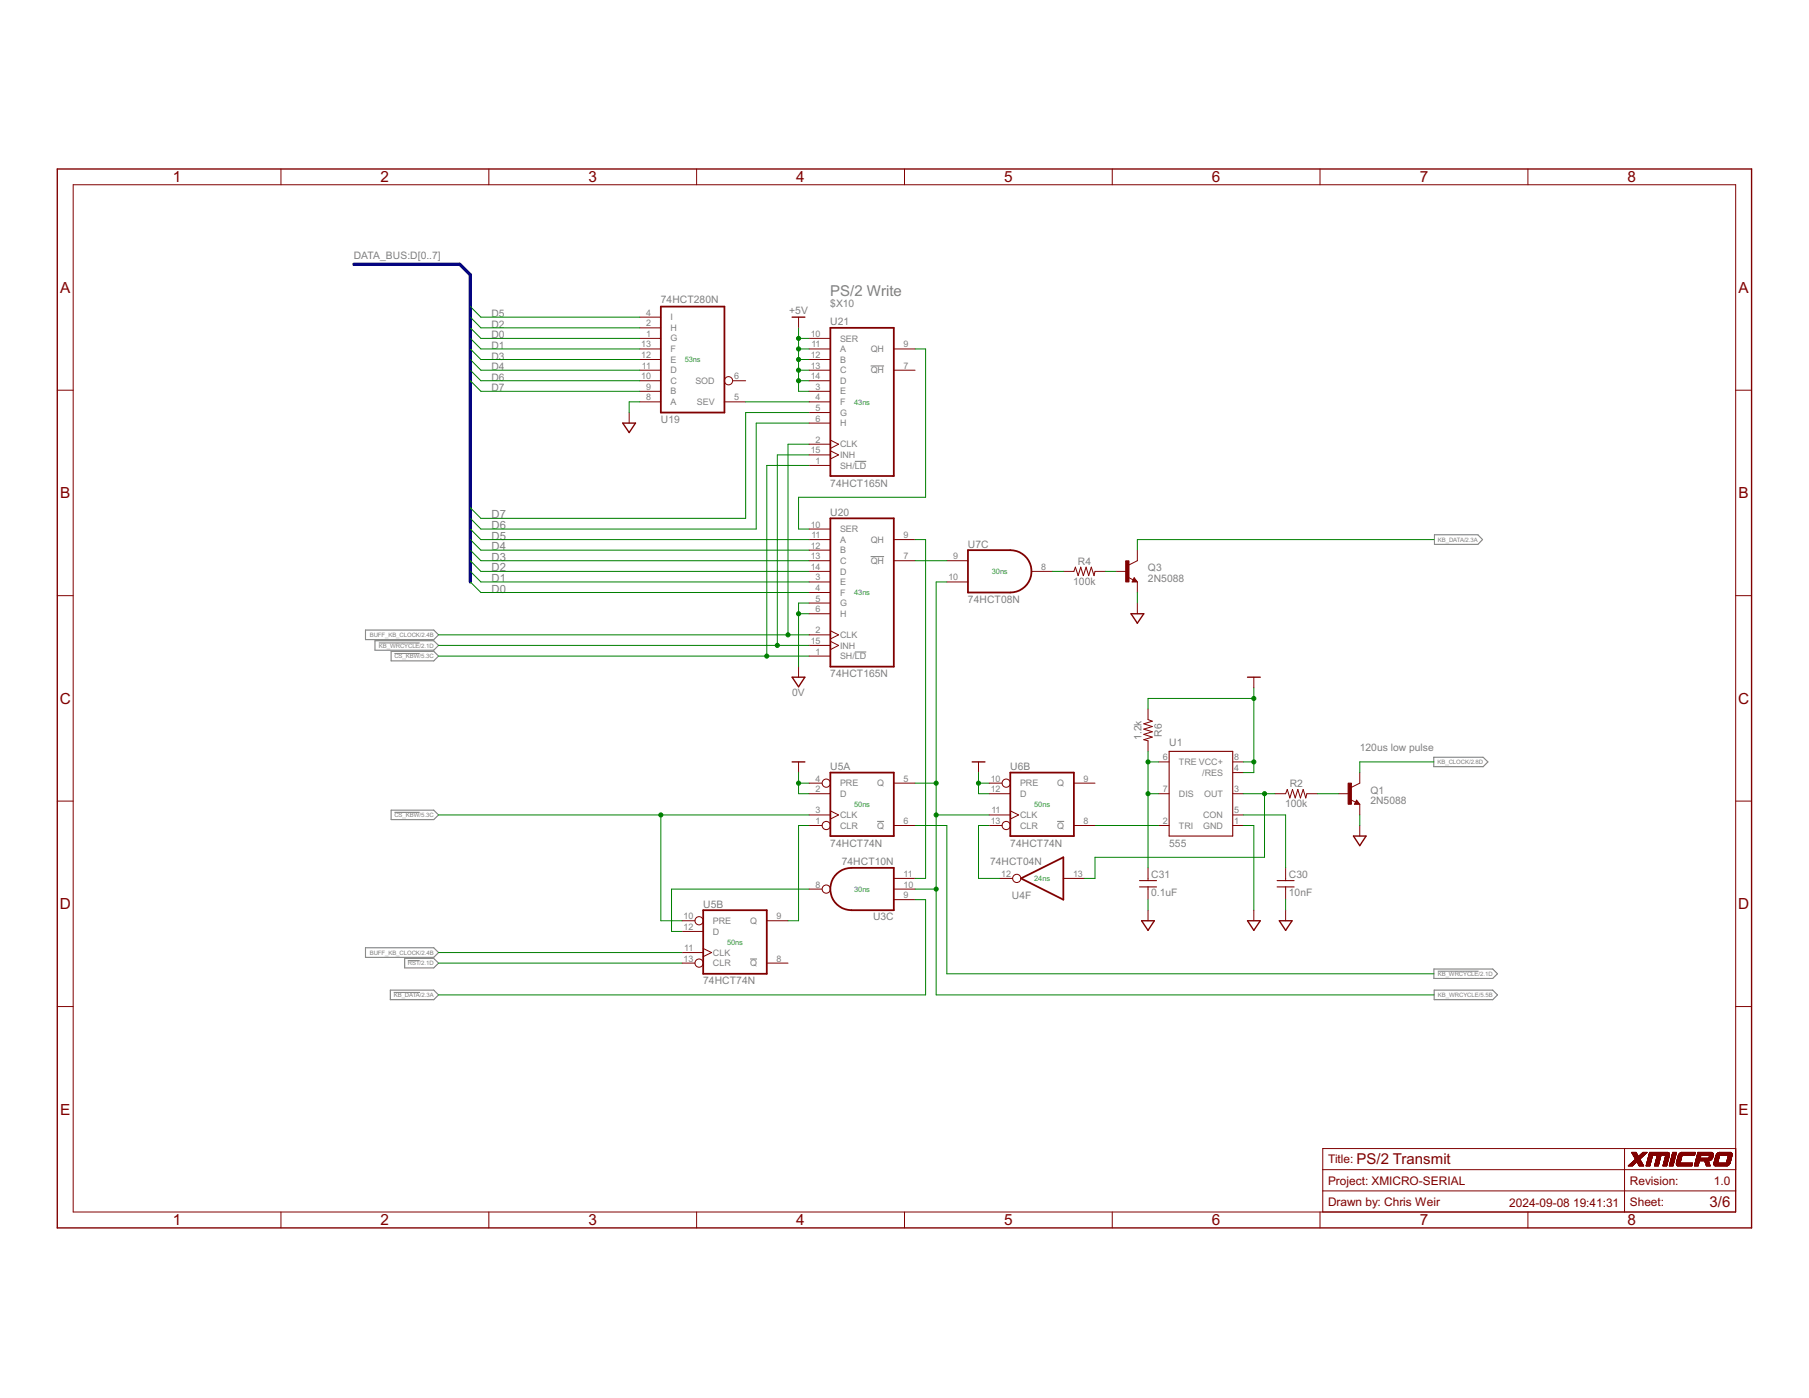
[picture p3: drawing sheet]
<svg xmlns="http://www.w3.org/2000/svg" width="279mm" height="216mm" viewBox="0 0 279 216" stroke-linecap="round" stroke-linejoin="round" font-family="sans-serif">
<g fill="none" stroke="#808080" stroke-width=".15">
<path d="M134.5 56.5h2M132 71.2h1.8M58.5 99.3h6.3M134.5 86h2M60.9 100.9h3.9M132 100.7h1.8M60.9 125.5h3.9M135.5 126.9h1M163.3 126.9h1.1M60.8 153.3h4.1M63 148.4h1.8M115.8 148.1h1.1"/>
<path d="M222.1 150h6.3"/>
</g>
<path d="M56.5 97.3h10.5l.7 .7-.7 .8h-10.5zM57.9 99h9.1l.7 .7-.7 .7h-9.1zM221.6 82.6h6.7l.7 .7-.7 .8h-6.7zM60.4 100.6h6.6l.7 .7-.7 .8h-6.6zM221.4 116.9h7.7l.7 .8-.7 .7h-7.7zM60.4 125.1h6.6l.7 .8-.7 .7h-6.6zM56.5 146.4h10.5l.7 .7-.7 .7h-10.5zM60.3 152.9h6.7l.7 .7-.7 .8h-6.7zM62.5 148h4.5l.7 .7-.7 .8h-4.5zM221.5 149.6h9l.8 .8-.8 .7h-9zM221.5 152.9h9l.8 .7-.8 .8h-9z" fill="none" stroke="#808080" stroke-width=".17"/>
<path d="M102.1 47.3h9.8v16.4h-9.8zM128.2 50.6h9.8v22.9h-9.8zM128.2 80.1h9.8v22.9h-9.8zM149.5 85h6.5a3.3 3.3 0 0 1 3.3 3.2 3.3 3.3 0 0 1-3.3 3.3h-6.5zM128.2 119.3h9.8v9.8h-9.8zM156 119.3h9.9v9.8h-9.9zM129.3 134.9a3.2 3.2 0 0 1 2.2-.9h6.5v6.6h-6.5a3.3 3.3 0 0 1-3-2.1 3.3 3.3 0 0 1 .8-3.6zM157.7 135.7l6.5-3.3v6.5zM108.6 140.6h9.8v9.8h-9.8z" fill="none" stroke="#800000" stroke-width=".28"/>
<g fill="none" stroke="#800000" stroke-width=".15">
<path d="M11.3 28.5h256.8v158.7h-256.8zM43.4 26.1v2.4M75.5 26.1v2.4M107.6 26.1v2.4M139.7 26.1v2.4M171.8 26.1v2.4M203.9 26.1v2.4M236 26.1v2.4M98.8 52.3h3.3M98.8 50.6h3.3M98.8 49h3.3M98.8 58.8h3.3"/>
<path d="M98.8 57.2h3.3M98.8 55.5h3.3M98.8 53.9h3.3M113.2 58.8h2M123.3 49v1.6M125 52.3h3.2M125 58.8h3.2M125 57.2h3.2M125 55.5h3.2M125 53.9h3.2M138 57.2h3.3M138 53.9h3.3"/>
<path d="M8.8 60.3h2.5M97.2 63.7v1.6M98.8 62.1h3.3M98.8 60.4h3.3M111.9 62.1h3.3M125 62.1h3.2M125 60.4h3.2M125 71.9h3.2M125 68.6h3.2M125 63.7h3.2M125 65.3h3.2M125 70.3h3.2"/>
<path d="M128.2 68l1.3 .6-1.3 .7M128.2 69.6l1.3 .7-1.3 .6M268.1 60.3h2.4M8.8 92h2.5M125 89.9h3.2M125 88.2h3.2M125 98h3.2M125 91.5h3.2M125 93.1h3.2M125 94.8h3.2M125 86.6h3.2M125 83.3h3.2"/>
<path d="M125 81.7h3.2M125 85h3.2M125 99.7h3.2M128.2 97.4l1.3 .6-1.3 .7M128.2 99l1.3 .7-1.3 .6M138 86.6h3.3M138 83.3h3.3M146.2 89.9h3.3M146.2 86.6h3.3M159.3 88.2h3.3M164.2 88.2h1.7l.2-.6 .4 1.3 .4-1.3 .4 1.3 .4-1.3 .4 1.3 .5-1.3 .4 1.3 .1-.7h1.7M172.4 88.2h1.6"/>
<path d="M174.2 89.2l.8 .4M175.2 89.2l.5 .7h-.8zM175.7 85v1.6l-1.3 .6M175.7 89.9v1.6M175.7 93.1v1.7M268.1 92h2.4M123.3 103v1.6M123.3 117.7v1.6M125 101.3h3.2M151.1 117.7v1.6M177.3 109.5v1.6l.7 .3-1.3 .4 1.3 .4-1.3 .4 1.3 .4-1.3 .4 1.3 .4-1.3 .4 .6 .2v1.6M178.9 117.7h1.7"/>
<path d="M190.4 117.7h1.6M190.4 119.3h1.6M193.7 104.6v1.6M210 119.3v1.6l-1.3 .7M8.8 123.7h2.5M125 122.6h3.2M125 127.5h2M125 125.9h3.2M125 120.9h2M125 137.3h2M128.2 125.2l1.3 .7-1.3 .6M138 127.5h3.3"/>
<path d="M138 120.9h3.3M138 135.7h3.3M138 138.9h3.3M138 137.3h3.3M152.8 122.6h3.2M152.8 127.5h2M152.8 125.9h3.2M152.8 120.9h2M154.4 135.7h2M156 125.2l1.3 .7-1.3 .6M164.2 135.7h3.3M165.9 127.5h3.2"/>
<path d="M165.9 120.9h3.2M177.3 134v2M177.3 137v1.9M178.9 122.6h1.7M178.9 127.5h1.7M190.4 122.6h1.6M190.4 127.5h1.6M190.4 125.9h1.6M196.9 122.6h1.7l.2-.7 .4 1.3 .4-1.3 .4 1.3 .4-1.3 .5 1.3 .4-1.3 .4 1.3 .1-.6h1.7M198.6 134v2M198.6 137v1.9M206.8 122.6h1.6"/>
<path d="M208.6 123.5l.8 .4M209.5 123.6l.5 .6h-.8zM210 124.2v1.7M210 127.5v1.6M268.1 123.7h2.4M8.8 155.4h2.5M105.3 148.7h2M105.3 143.8h3.3M105.3 147.1h3.3M105.3 142.2h2M108.6 146.5l1.3 .6-1.3 .6M118.4 148.7h3.3"/>
<path d="M118.4 142.2h3.3M177.3 140.6v1.6M193.7 140.6v1.6M198.6 140.6v1.6M268.1 155.4h2.4M250.9 177.4v9.8M251.7 179.9h.6M251.9 179.7h.7M252 178h.7M252.1 178h.6M252.1 178.1h.7M252.1 178.2h.7"/>
<path d="M252.1 179.5h.7M252.2 178.2h.6M252.2 178.3h.7M252.2 179.4h1.3M252.2 178.4h.7M252.2 180h-.6M252.2 179.4h1.2M252.3 179.9h-.7M252.3 178.4h.6M252.3 179.3h1.1M252.3 178.5h.7M252.3 179.9h-.6"/>
<path d="M252.3 178.6h.7M252.4 179.2h1M252.4 178.6h1.3M252.4 179.8h-.7M252.4 179.8h-.6M252.4 178.7h1.2M252.5 179.2h.8M252.5 179.7h-.7M252.5 178.8h1M252.5 179.1h.8M252.5 178.8h.9M252.5 178.9h.9"/>
<path d="M252.5 179.7h-.6M252.6 179.6h-.7M252.6 179h.7M252.6 179.6h-.6M252.7 179.5l-.7 .1M252.7 179.5h-.6M252.8 179.4l-.7 .1M252.8 179.4l.7 .1M252.9 179.5h.6M252.9 179.5l.7 .1M252.9 179.6h.7M253 179.7h.6"/>
<path d="M253 179.7h.7M253 179.8h.7M253.1 179.9h.6M253.1 179.9h.7M253.1 178.6h.6M253.1 180h.7M253.3 179h-.7M253.3 178.4h.7M253.4 178.9h-.8M253.6 178.2h.6M253.6 178.7h-1.2M253.7 178h.6"/>
<path d="M253.8 178.5l-.7 .1M253.8 178.5h-.6M253.9 178.5h-.7M253.9 178.4h-.6M254 178.4h-.7M254 178.3h-.6M254.1 178.3h-.7M254.1 178.2h-.7M254.2 178.2h-.7M254.2 178.1h-.6M254.3 179.9h.5M254.3 179.9h.6"/>
<path d="M254.3 179.8h.6M254.3 178.1h-.7M254.3 179.7h.6M254.4 179.6h.5M254.4 179.5h.6M254.4 178h-.7M254.4 179.4h.6M254.4 179.3h.6M254.4 179.2h.6M254.5 179.2h.5M254.5 179.1h.6M254.5 179h.6"/>
<path d="M254.5 178.9h.6M254.6 178.9h.5M254.6 178.8h.5M254.6 178.7h.6M254.6 178.6h.6M254.6 178.5h.6M254.7 178.5h.5M254.7 178.4h3.1M254.7 178.3h3.1M254.7 178.2h3.1M254.7 178.1h3.1M254.8 178l3 .1"/>
<path d="M254.8 178h2.9M254.8 180h-.5M254.9 179.7h-.6M255 179.4h-.6M255 179.3h-.6M255.1 179.2h-.6M255.1 179.1h-.6M255.2 178.7l-.6 .1M255.2 178.6l-.6 .1M255.2 178.5h-.6M255.2 178.4l-.4 1.7M255.6 180h.5"/>
<path d="M255.6 179.9h.6M255.6 179.8h.6M255.6 179.7h.6M255.7 179.7h.5M255.7 179.6h.5M255.7 179.5h.6M255.7 179.4h.6M255.7 179.3h.6M255.8 179.3h.5M255.8 179.2h.5M255.8 179.1h.6M255.8 179h.6"/>
<path d="M255.8 178.9h.6M255.9 178.8h.5M255.9 178.8h.6M255.9 178.7h.6M255.9 178.6h.6M255.9 178.5h.6M256 178.4l-.5 1.6h.6l.4-1.6M256.2 179.9h-.6M256.2 179.8h-.6M256.2 179.7h-.6M256.3 179.4l-.6 .1M256.3 179.2h-.5"/>
<path d="M256.4 179.1h-.6M256.4 179h-.6M256.4 178.9h-.6M256.5 178.5l-.6 .1M256.5 178.5h-.5M256.9 179.9h.6M256.9 179.8h.6M256.9 179.7h.6M257 179.6h.5M257 179.5h.6M257 179.4h.6M257 179.3h.6"/>
<path d="M257.1 179.2h.5M257.1 179.1h.6M257.1 179h.6M257.1 178.9h.6M257.2 178.9h.5M257.2 178.8h.5M257.2 178.7h.6M257.2 178.6h.6M257.2 178.5h.6M257.3 178.5h.5M257.3 178.4l-.5 1.7 .6-.1M257.5 180h-.6"/>
<path d="M257.5 179.6h-.5M257.6 179.5l-.6 .1M257.6 179.3h-.6M257.7 179h-.6M257.7 178.9h-.5M257.8 178.1l-.2-.1h-2.8l-.6 2.1 .6-.1M257.8 178.1v.1M257.8 178.6l-.6 .1M257.8 178.4h-3.1M257.8 178.2v.3M257.8 178.5l-.4 1.6M257.9 180h.5"/>
<path d="M257.9 179.9h.5M257.9 179.8h.5M257.9 179.8h.6M257.9 179.7h.6M257.9 179.6h.6M258 179.5h.5M258 179.4h.6M258 179.3h.6M258 179.2h.6M258.1 179.1h.5M258.1 179h.6M258.1 178.9h.6"/>
<path d="M258.1 178.8h.6M258.2 178.7h.5M258.2 178.6h.6M258.2 178.5h.6M258.2 178.4h.6M258.3 178.4h.5M258.3 178.3h.5M258.3 178.2h.6M258.3 178.1h.6M258.3 178h.6M258.4 178h.5l-.5 2h-.6zM258.5 179.6h-.6"/>
<path d="M258.5 179.5l-.5 .1M258.6 179.3h-.6M258.7 179h-.6M258.7 178.9h-.6M258.7 178.7l-.6 .1M258.8 178.6l-.6 .1M258.8 178.3h-.5M258.9 178.2h-.6M258.9 179.6h2.5l-.1 .4h-2.2M258.9 179.8h2.5M258.9 179.7h2.5M258.9 178.1h-.6"/>
<path d="M258.9 179.8v.1M258.9 179.7v.1M258.9 179.9h2.4M258.9 179.5h.6M258.9 178h-.6M258.9 179.9h.1M258.9 179.5v.2M259 179.9h2.3M259 179.5h.5M259 179.9l.1 .2M259 180h2.3M259 179.4h.5"/>
<path d="M259 179.3h.6M259 179.2h.6M259 179.1h.6M259.1 179h.5M259.1 179h.6M259.1 178.9h.6M259.1 178.8h.6M259.1 178.7h.6M259.2 178.6h.5M259.2 178.6h.6M259.2 178.5h.6M259.2 178.4h2.5"/>
<path d="M259.2 178.4l-.3 1.1M259.3 178.4h2.4M259.3 178.3h2.4M259.3 178.3l-.1 .1M259.3 178.2h2.5M259.4 178.2h2.4M259.4 178.2l-.1 .1M259.4 178.1h2.4M259.5 178.1h2.3M259.5 178.1l.2-.1h2.1l-.1 .4h-2.5M259.5 179.6h-.6M259.5 178.1l-.1 .1"/>
<path d="M259.5 179.4l-.5 .1M259.6 179.3l-.6 .1M259.6 178h2.2M259.6 179.3h-.6M259.7 178.9h-.6M259.7 178.8l-.6 .1M259.8 178.5h-.6M259.8 178.4l-.3 1.2M261.4 179.7h-2.5M261.7 179.9h.6M261.8 179.8h.5M261.8 178.3h-2.5"/>
<path d="M261.8 179.7h.6M261.8 179.6h.6M261.8 179.5h.6M261.9 179.5h.5M261.9 179.4h.5M261.9 179.2h2.2M262 179h2.4M262 178.9h2.4M262 178.9h2.5M262 178.8h2.5M262 178.8h.6M262 178.7h.6"/>
<path d="M262.1 178.7h.5M262.1 178.6h.5M262.1 178.6h.6M262.1 178.5h.6M262.1 178.4h2.5M262.1 178.3h2.5M262.2 178.3h2.4M262.2 178.2h2.4M262.2 178.1h2.4M262.2 178l2.3 .1M262.2 178h2.3M262.3 178l-.6 2.1 .6-.1"/>
<path d="M262.3 178h2.2M262.3 178l.4 .4-.1 .5M262.3 180h-.6M262.4 179.7h-.6M262.4 179.4h-.5M262.5 179.3h-.6M262.5 179.3l-.2 .8M262.7 178.6h-.6M262.7 178.5h-.6M263.3 179.3h.6M263.3 179.3l.3 .8M263.3 179.4h.6"/>
<path d="M263.3 179.3l.6 .1M263.4 179.5h.5M263.4 179.6h.6M263.4 179.7h.6M263.5 179.8h.5M263.5 179.9h.6M263.5 179.8h.6M263.5 180h.6M263.8 179.3l.3 .8-.6-.1M263.9 178.8h.6M264 178.8h.5M264 178.7h.5"/>
<path d="M264 179.3h-2.1M264 178.6h.6M264 178.5h.6M264.1 178.4l-.2 .5M264.2 179.2h-2.3M264.2 179.2l-.2 .1M264.3 179.1h-2.4M264.3 179.1l-.1 .1M264.3 179.1h-2.3M264.4 179l-.1 .1M264.4 179h-2.4M264.5 178l.1 .2"/>
<path d="M264.5 178.9l-.1 .1M264.5 178.8v.1M264.5 178.7l-.5 .1M264.5 178.7v.1M264.6 178.6l-.6 .1M264.6 178.2h.1M264.6 178.5h-.6M264.6 178.2v.1M264.6 178.5l-.1 .2M264.6 178.4h-2.5M264.6 178.3v.1M264.6 178.4v.1"/>
<path d="M264.7 179.7h2.4M264.7 179.7v.1M264.7 179.9h2.4M264.7 179.8h2.4M264.7 179.7h2.5M264.7 179.5h.6M264.7 179.5v.1M264.7 179.6v.1M264.7 179.8l.1 .1M264.8 179.9h2.2M264.8 179.5h.5M264.8 179.9v.1"/>
<path d="M264.8 180h2.2M264.8 179.4h.5M264.8 179.3h.5M264.8 179.3h.6M264.8 179.2h.6M264.8 179.1h.6M264.9 179h.5M264.9 179h.6M264.9 178.9h.6M264.9 178.8h.6M264.9 178.7h.6M265 178.7h.5"/>
<path d="M265 178.6h.6M265 178.5h.6M265 178.5l-.3 1M265 178.4h2.5M265.1 178.4h2.4M265.1 178.3h2.4M265.2 178.2h2.3M265.3 178.1h2.2M265.3 179.6h-.6M265.3 178.1l-.3 .4M265.3 179.5h-.5M265.3 178.1h2.1"/>
<path d="M265.4 178h2M265.4 178l-.1 .1M265.4 179.2h-.6M265.4 179.1h-.5M265.5 178.8h-.6M265.5 178.7h-.5M265.6 178.6h-.6M265.6 178l-.3 1.6M266.7 179.5h.5M266.7 179.5h.6M266.7 179.4h.6M266.7 179.3h.6"/>
<path d="M266.7 179.2h.6M266.8 179.2h.5M266.8 179.1h.5M266.8 179.1h.6M266.8 179h.6M266.8 178.9h.6M266.8 178.8h.6M266.9 178.7h.5M266.9 178.6h.6M266.9 178.5h.6M267 178.5h.5M267 178.4l-.4 1.2"/>
<path d="M267 179.9l-.3 .2M267.1 179.9h-.1M267.1 179.8h-2.4M267.1 179.7v.2M267.2 179.7h-.1M267.2 179.6h-2.5M267.2 179.6h-.6M267.2 179.6v.1M267.3 179.5h-.6M267.3 179.3l-.6 .1M267.3 179.3h-.6M267.4 179h-.6"/>
<path d="M267.4 178h.1M267.4 178l.1 .1M267.4 178.8h-.5M267.5 178.7h-.6M267.5 178.1v.1M267.5 178.6h-.6M267.5 178.1h-2.3M267.5 178.5l-.3 1.1M267.5 178.4h-2.5M267.5 178.3h-2.4M267.5 178.2h-2.4M267.5 178.4v.1"/>
<path d="M267.5 178.2v.2M268.1 177.4h-63.8v9.8M43.4 187.2v2.4M75.5 187.2v2.4M107.6 187.2v2.4M139.7 187.2v2.4M171.8 187.2v2.4M203.9 187.2v2.4M204.3 180.6h63.8M204.3 183.9h63.8M236 187.2v2.4M252.1 180l-.6 .1 1.1-1.1-.6-1h.7l.3 .6 .8-.6h.6l-1.1 1 .6 1.1-.7-.1-.4-.6-.7 .7"/>
<path d="M252.2 180h-.7M253.2 180h.6M254.3 180h.5M256.9 180h.5M257.8 180h.6M261.7 180h.6M264.8 180h2.1M264.8 180h.1M264.9 180h.1M264.9 180h1.9M264.9 180l.1 .1"/>
<circle cx="112.5" cy="58.8" r=".64"/>
<circle cx="127.6" cy="120.9" r=".64"/>
<circle cx="127.6" cy="127.5" r=".64"/>
<circle cx="127.6" cy="137.3" r=".64"/>
<circle cx="155.4" cy="127.5" r=".64"/>
<circle cx="155.4" cy="120.9" r=".64"/>
<circle cx="157" cy="135.7" r=".64"/>
<circle cx="108" cy="148.7" r=".64"/>
<circle cx="108" cy="142.2" r=".64"/>
</g>
<path d="M8.8 26.1h261.7v163.5h-261.7zM122.3 49h2M96.2 65.3h1.9l-.9 1.5zM174.7 94.8h2l-1 1.4zM122.3 104.6h2l-1 1.5zM122.3 117.7h2M150.2 117.7h1.9M192.7 104.6h1.9M209 129.1h2l-1 1.5zM176.3 142.2h2l-1 1.5zM192.7 142.2h1.9l-.9 1.5zM197.6 142.2h2l-1 1.5z" fill="none" stroke="#800000" stroke-width=".21"/>
<path d="M175.2 89.5l.1 .2h-.3l.2-.3 .3 .4h-.5M180.6 116h9.8v13.1h-9.8zM176 136h2.6M176 137h2.6M197.3 136h2.6M197.3 137h2.6M209.5 123.9l.1 .2h-.2l.1-.4 .3 .4h-.4" fill="none" stroke="#800000" stroke-width=".17"/>
<g fill="#800000" stroke="#800000" stroke-width=".15">
<path d="M173.9 86.6h.5v3.3h-.5z"/>
<path d="M208.2 120.9h.5v3.3h-.5z"/>
</g>
<path d="M54.7 40.8h16.3l1.6 1.6v47.5" fill="none" stroke="#000080" stroke-width=".51"/>
<g fill="none" stroke="#008000" stroke-width=".15">
<path d="M72.6 58.8l1.7 1.6h24.5M72.6 57.2l1.7 1.6h24.5M72.6 47.3l1.7 1.7h24.5M72.6 55.5l1.7 1.7h24.5M72.6 53.9l1.7 1.6h24.5M72.6 49l1.7 1.6h24.5M72.6 52.3l1.7 1.6h24.5M72.6 50.6l1.7 1.7h24.5M123.3 50.6v9.8h1.7M123.3 58.8h1.7M123.3 57.2h1.7M123.3 55.5h1.7"/>
<path d="M123.3 53.9h1.7M123.3 52.3h1.7M141.3 53.9h1.7v22.9h-19.7v4.9h1.7M98.8 62.1h-1.6v1.6M115.2 62.1h9.8M125 63.7h-9.8v16.4h-40.9l-1.7-1.7M125 65.3h-8.2v16.4h-42.5l-1.7-1.6M125 70.3h-4.9v29.4M125 71.9h-6.6v29.4M125 68.6h-3.3v29.4M67.7 99.7h57.3M67.7 98h57.3"/>
<path d="M72.6 81.7l1.7 1.6h50.7M72.6 83.3l1.7 1.7h50.7M72.6 85l1.7 1.6h50.7M72.6 86.6l1.7 1.6h50.7M72.6 88.2l1.7 1.7h50.7M72.6 89.9l1.7 1.6h50.7M123.3 94.8h1.7M125 93.1h-1.7v9.9M141.3 83.3h1.7v52.4h-1.7M141.3 86.6h4.9M146.2 89.9h-1.6v63.7h76.9M162.6 88.2h1.6"/>
<path d="M170.8 88.2h1.6M175.7 91.5v1.6M221.5 83.3h-45.8v1.7M67.7 101.3h57.3M123.3 119.3v3.3h1.7M151.1 119.3v3.3h1.7M177.3 117.7h1.6M177.3 116v18M192 117.7h1.7M193.7 106.2v13.1h-1.7M193.7 107.9h-16.4v1.6M221.5 117.7h-11.5v1.6"/>
<path d="M67.7 125.9h57.3M102.1 125.9v16.3h3.2M123.3 120.9h1.7M125 127.5h-1.7v14.7h-1.6M125 137.3h-21.3v6.5h1.6M141.3 120.9h3.3M141.3 127.5h4.9v22.9h75.3M141.3 138.9h1.7v14.7h-75.3M141.3 137.3h3.3M144.6 125.9h8.2M151.1 120.9h1.7M152.8 127.5h-1.7v8.2h3.3"/>
<path d="M169.1 127.5h9.8M177.3 122.6h1.6M177.3 138.9v1.7M192 122.6h4.9M192 127.5h1.7v13.1M192 125.9h6.6v8.1M195.3 122.6v9.8h-26.2v3.3h-1.6M198.6 138.9v1.7M203.5 122.6h3.3M210 125.9v1.6M67.7 148.7h37.6M67.7 147.1h37.6"/>
</g>
<g fill="#008000" stroke="#008000" stroke-width=".15">
<circle cx="123.3" cy="58.8" r=".32"/>
<circle cx="123.3" cy="57.2" r=".32"/>
<circle cx="123.3" cy="55.5" r=".32"/>
<circle cx="123.3" cy="53.9" r=".32"/>
<circle cx="123.3" cy="52.3" r=".32"/>
<circle cx="123.3" cy="120.9" r=".32"/>
<circle cx="193.7" cy="117.7" r=".32"/>
<circle cx="193.7" cy="107.9" r=".32"/>
<circle cx="151.1" cy="120.9" r=".32"/>
<circle cx="123.3" cy="94.8" r=".32"/>
<circle cx="120.1" cy="99.7" r=".32"/>
<circle cx="177.3" cy="117.7" r=".32"/>
<circle cx="177.3" cy="122.6" r=".32"/>
<circle cx="195.3" cy="122.6" r=".32"/>
<circle cx="102.1" cy="125.9" r=".32"/>
<circle cx="118.4" cy="101.3" r=".32"/>
<circle cx="121.7" cy="98" r=".32"/>
<circle cx="144.6" cy="120.9" r=".32"/>
<circle cx="144.6" cy="137.3" r=".32"/>
<circle cx="144.6" cy="125.9" r=".32"/>
</g>
<g font-size="2.6" fill="#800000">
<text x="26.7" y="28.1">1</text>
<text x="58.8" y="28.1">2</text>
<text x="90.9" y="28.1">3</text>
<text x="123" y="28.1">4</text>
<text x="155.1" y="28.1">5</text>
<text x="187.2" y="28.1">6</text>
<text x="219.3" y="28.1">7</text>
<text x="251.4" y="28.1">8</text>
<text x="9.3" y="45.2">A</text>
<text x="268.5" y="45.2">A</text>
<text x="9.3" y="77">B</text>
<text x="268.5" y="77">B</text>
<text x="9.2" y="108.7">C</text>
<text x="268.5" y="108.7">C</text>
<text x="9.2" y="140.4">D</text>
<text x="268.5" y="140.4">D</text>
<text x="9.3" y="172.1">E</text>
<text x="268.5" y="172.1">E</text>
<text x="209.5" y="179.8">PS/2 Transmit</text>
<text x="26.7" y="189.2">1</text>
<text x="58.8" y="189.2">2</text>
<text x="90.9" y="189.2">3</text>
<text x="123" y="189.2">4</text>
<text x="155.1" y="189.2">5</text>
<text x="187.2" y="189.2">6</text>
<text x="219.3" y="189.2">7</text>
<text x="251.4" y="189.2">8</text>
<text x="264" y="186.3">3/6</text>
</g>
<text font-size="2.6" fill="#808080" x="128.2" y="45.7">PS/2 Write</text>
<g font-size="2.1" fill="#800000">
<text x="205.1" y="179.7">Title:</text>
<text x="205.1" y="182.9">Project: XMICRO-SERIAL</text>
<text x="251.7" y="182.9">Revision:</text>
<text x="264.7" y="182.9">1.0</text>
<text x="205.1" y="186.2">Drawn by: Chris Weir</text>
<text x="233.1" y="186.4">2024-09-08</text>
<text x="243" y="186.4">19:41:31</text>
<text x="251.7" y="186.2">Sheet:</text>
</g>
<g font-size="1.9" fill="#808080">
<text x="75.9" y="80.1">D7</text>
<text x="75.9" y="81.7">D6</text>
<text x="75.9" y="83.3">D5</text>
<text x="75.9" y="85">D4</text>
<text x="75.9" y="86.6">D3</text>
<text x="75.9" y="88.2">D2</text>
<text x="75.9" y="89.9">D1</text>
<text x="75.9" y="91.5">D0</text>
</g>
<g font-size="1.8" fill="#808080">
<text x="54.6" y="40">DATA_BUS:D[0..7]</text>
<text x="102.1" y="46.9">74HCT280N</text>
<text x="128.2" y="47.4">$X10</text>
<text x="75.9" y="49">D5</text>
<text x="75.9" y="50.6">D2</text>
<text x="75.9" y="53.9">D1</text>
<text x="75.9" y="52.3">D0</text>
<text x="121.9" y="48.5">+5V</text>
<text x="128.2" y="50.2">U21</text>
<text x="75.9" y="58.8">D6</text>
<text x="75.9" y="57.2">D4</text>
<text x="75.9" y="55.5">D3</text>
<text x="75.9" y="60.4">D7</text>
<text x="102.1" y="65.3">U19</text>
<text x="128.2" y="75.2">74HCT165N</text>
<text x="128.2" y="79.6">U20</text>
<text x="149.5" y="84.6">U7C</text>
<text x="166.5" y="87.3">R4</text>
<text x="177.3" y="89.9">2N5088</text>
<text x="177.3" y="88.2">Q3</text>
<text x="149.5" y="93.1">74HCT08N</text>
<text x="165.8" y="90.4">100k</text>
<text x="122.3" y="107.5">0V</text>
<text x="128.2" y="104.6">74HCT165N</text>
<text x="179.4" y="113.8" transform="rotate(-90 179.4 113.8)">R6</text>
<text x="128.2" y="118.9">U5A</text>
<text x="156" y="118.9">U6B</text>
<text x="176.3" y="114.3" transform="rotate(-90 176.3 114.3)">1.2k</text>
<text x="180.6" y="115.2">U1</text>
<text x="210" y="116">120us low pulse</text>
<text x="198.5" y="124.7">100k</text>
<text x="199.2" y="121.6">R2</text>
<text x="211.7" y="124.2">2N5088</text>
<text x="211.7" y="122.6">Q1</text>
<text x="128.2" y="130.8">74HCT74N</text>
<text x="156" y="130.8">74HCT74N</text>
<text x="180.6" y="130.8">555</text>
<text x="130" y="133.5">74HCT10N</text>
<text x="152.9" y="133.5">74HCT04N</text>
<text x="177.8" y="135.7">C31</text>
<text x="199.1" y="135.7">C30</text>
<text x="108.6" y="140.2">U5B</text>
<text x="134.8" y="142.1">U3C</text>
<text x="156.3" y="138.9">U4F</text>
<text x="177.8" y="138.4">0.1uF</text>
<text x="199.1" y="138.4">10nF</text>
<text x="108.6" y="152">74HCT74N</text>
</g>
<g font-size="1.5" fill="#808080">
<text x="99" y="53.7">13</text>
<text x="99.8" y="52">1</text>
<text x="99.8" y="50.4">2</text>
<text x="99.8" y="48.8">4</text>
<text x="103.6" y="52.7">G</text>
<text x="103.6" y="51.1">H</text>
<text x="103.6" y="49.5">I</text>
<text x="125.2" y="52">10</text>
<text x="125.3" y="53.7">11</text>
<text x="129.7" y="52.7">SER</text>
<text x="139.6" y="53.7">9</text>
<text x="99" y="58.6">10</text>
<text x="99" y="55.3">12</text>
<text x="99.2" y="56.9">11</text>
<text x="103.6" y="59.3">C</text>
<text x="103.6" y="57.6">D</text>
<text x="103.6" y="56">E</text>
<text x="103.6" y="54.4">F</text>
<text x="107.4" y="59.3">SOD</text>
<text x="113.4" y="58.6">6</text>
<text x="125.2" y="55.3">12</text>
<text x="125.2" y="56.9">13</text>
<text x="125.2" y="58.6">14</text>
<text x="129.7" y="54.4">A</text>
<text x="129.7" y="56">B</text>
<text x="129.7" y="57.7">C</text>
<text x="129.7" y="59.3">D</text>
<text x="134.5" y="57.6">QH</text>
<text x="134.5" y="54.4">QH</text>
<text x="139.6" y="56.9">7</text>
<text x="99.8" y="61.8">8</text>
<text x="99.8" y="60.2">9</text>
<text x="103.6" y="62.6">A</text>
<text x="103.6" y="60.9">B</text>
<text x="107.7" y="62.6">SEV</text>
<text x="113.4" y="61.8">5</text>
<text x="126" y="60.2">3</text>
<text x="126" y="61.8">4</text>
<text x="126" y="63.5">5</text>
<text x="126" y="65.1">6</text>
<text x="129.7" y="60.9">E</text>
<text x="129.7" y="62.6">F</text>
<text x="129.7" y="64.2">G</text>
<text x="129.7" y="65.8">H</text>
<text x="125.2" y="70">15</text>
<text x="126" y="71.7">1</text>
<text x="126" y="68.4">2</text>
<text x="129.7" y="69.1">CLK</text>
<text x="129.7" y="70.7">INH</text>
<text x="129.7" y="72.4">SH/LD</text>
<text x="125.2" y="81.5">10</text>
<text x="125.3" y="83.1">11</text>
<text x="129.7" y="82.2">SER</text>
<text x="129.7" y="83.8">A</text>
<text x="134.5" y="83.8">QH</text>
<text x="139.6" y="83.1">9</text>
<text x="125.2" y="84.7">12</text>
<text x="125.2" y="86.4">13</text>
<text x="125.2" y="88">14</text>
<text x="126" y="89.6">3</text>
<text x="129.7" y="85.5">B</text>
<text x="129.7" y="87.1">C</text>
<text x="129.7" y="88.7">D</text>
<text x="134.5" y="87.1">QH</text>
<text x="139.6" y="86.4">7</text>
<text x="146.5" y="89.6">10</text>
<text x="147.2" y="86.4">9</text>
<text x="160.8" y="88">8</text>
<text x="126" y="91.3">4</text>
<text x="126" y="92.9">5</text>
<text x="126" y="94.5">6</text>
<text x="129.7" y="90.4">E</text>
<text x="129.7" y="92">F</text>
<text x="129.7" y="93.6">G</text>
<text x="129.7" y="95.3">H</text>
<text x="125.2" y="99.5">15</text>
<text x="126" y="101.1">1</text>
<text x="126" y="97.8">2</text>
<text x="129.7" y="101.8">SH/LD</text>
<text x="129.7" y="98.5">CLK</text>
<text x="129.7" y="100.2">INH</text>
<text x="179.6" y="117.4">6</text>
<text x="182.1" y="118.2">TRE VCC+</text>
<text x="185.7" y="119.8">/RES</text>
<text x="190.6" y="117.4">8</text>
<text x="190.6" y="119.1">4</text>
<text x="126" y="122.4">2</text>
<text x="126" y="125.6">3</text>
<text x="126" y="120.7">4</text>
<text x="129.7" y="123.1">D</text>
<text x="129.7" y="121.4">PRE</text>
<text x="135.5" y="121.4">Q</text>
<text x="139.6" y="120.7">5</text>
<text x="153" y="122.4">12</text>
<text x="153" y="120.7">10</text>
<text x="153.1" y="125.6">11</text>
<text x="157.6" y="123.1">D</text>
<text x="157.6" y="121.4">PRE</text>
<text x="163.3" y="121.4">Q</text>
<text x="167.4" y="120.7">9</text>
<text x="179.6" y="122.4">7</text>
<text x="182.1" y="123.1">DIS</text>
<text x="186" y="123.1">OUT</text>
<text x="190.6" y="122.4">3</text>
<text x="190.6" y="125.6">5</text>
<text x="126" y="127.3">1</text>
<text x="129.7" y="128">CLR</text>
<text x="129.7" y="126.3">CLK</text>
<text x="135.5" y="128">Q</text>
<text x="139.6" y="127.3">6</text>
<text x="153" y="127.3">13</text>
<text x="157.6" y="128">CLR</text>
<text x="157.6" y="126.3">CLK</text>
<text x="163.3" y="128">Q</text>
<text x="167.4" y="127.3">8</text>
<text x="179.6" y="127.3">2</text>
<text x="182.1" y="128">TRI</text>
<text x="185.8" y="128">GND</text>
<text x="185.8" y="126.3">CON</text>
<text x="190.6" y="127.3">1</text>
<text x="126" y="137.1">8</text>
<text x="139.6" y="137.1">10</text>
<text x="139.6" y="135.4">11</text>
<text x="154.7" y="135.4">12</text>
<text x="165.7" y="135.4">13</text>
<text x="105.6" y="143.6">12</text>
<text x="105.6" y="142">10</text>
<text x="110.1" y="142.7">PRE</text>
<text x="115.8" y="142.7">Q</text>
<text x="119.9" y="142">9</text>
<text x="139.6" y="138.7">9</text>
<text x="105.6" y="148.5">13</text>
<text x="105.7" y="146.9">11</text>
<text x="110.1" y="149.2">CLR</text>
<text x="110.1" y="144.3">D</text>
<text x="110.1" y="147.6">CLK</text>
<text x="115.8" y="149.2">Q</text>
<text x="119.9" y="148.5">8</text>
</g>
<g font-size="1.3" fill="#008080">
<text x="105.8" y="56">53ns</text>
<text x="131.9" y="62.5">43ns</text>
<text x="153.2" y="88.6">30ns</text>
<text x="131.9" y="91.9">43ns</text>
<text x="131.9" y="124.6">50ns</text>
<text x="159.7" y="124.6">50ns</text>
<text x="131.9" y="137.7">30ns</text>
<text x="159.7" y="136.1">24ns</text>
<text x="112.3" y="145.9">50ns</text>
</g>
<g font-size="1" fill="#808080">
<text x="222.1" y="83.7">KB_DATA/2.3A</text>
<text x="57.1" y="98.4">BUFF_KB_CLOCK/2.4B</text>
<text x="58.5" y="100">KB_WRCYCLE/2.1D</text>
<text x="60.9" y="101.6">CS_KBW/5.3C</text>
<text x="222" y="118">KB_CLOCK/2.8D</text>
<text x="60.9" y="126.2">CS_KBW/5.3C</text>
<text x="57.1" y="147.4">BUFF_KB_CLOCK/2.4B</text>
<text x="63" y="149.1">RST/2.1D</text>
<text x="60.8" y="154">KB_DATA/2.3A</text>
<text x="222.1" y="150.7">KB_WRCYCLE/2.1D</text>
<text x="222.1" y="154">KB_WRCYCLE/5.5B</text>
</g>
</svg>
